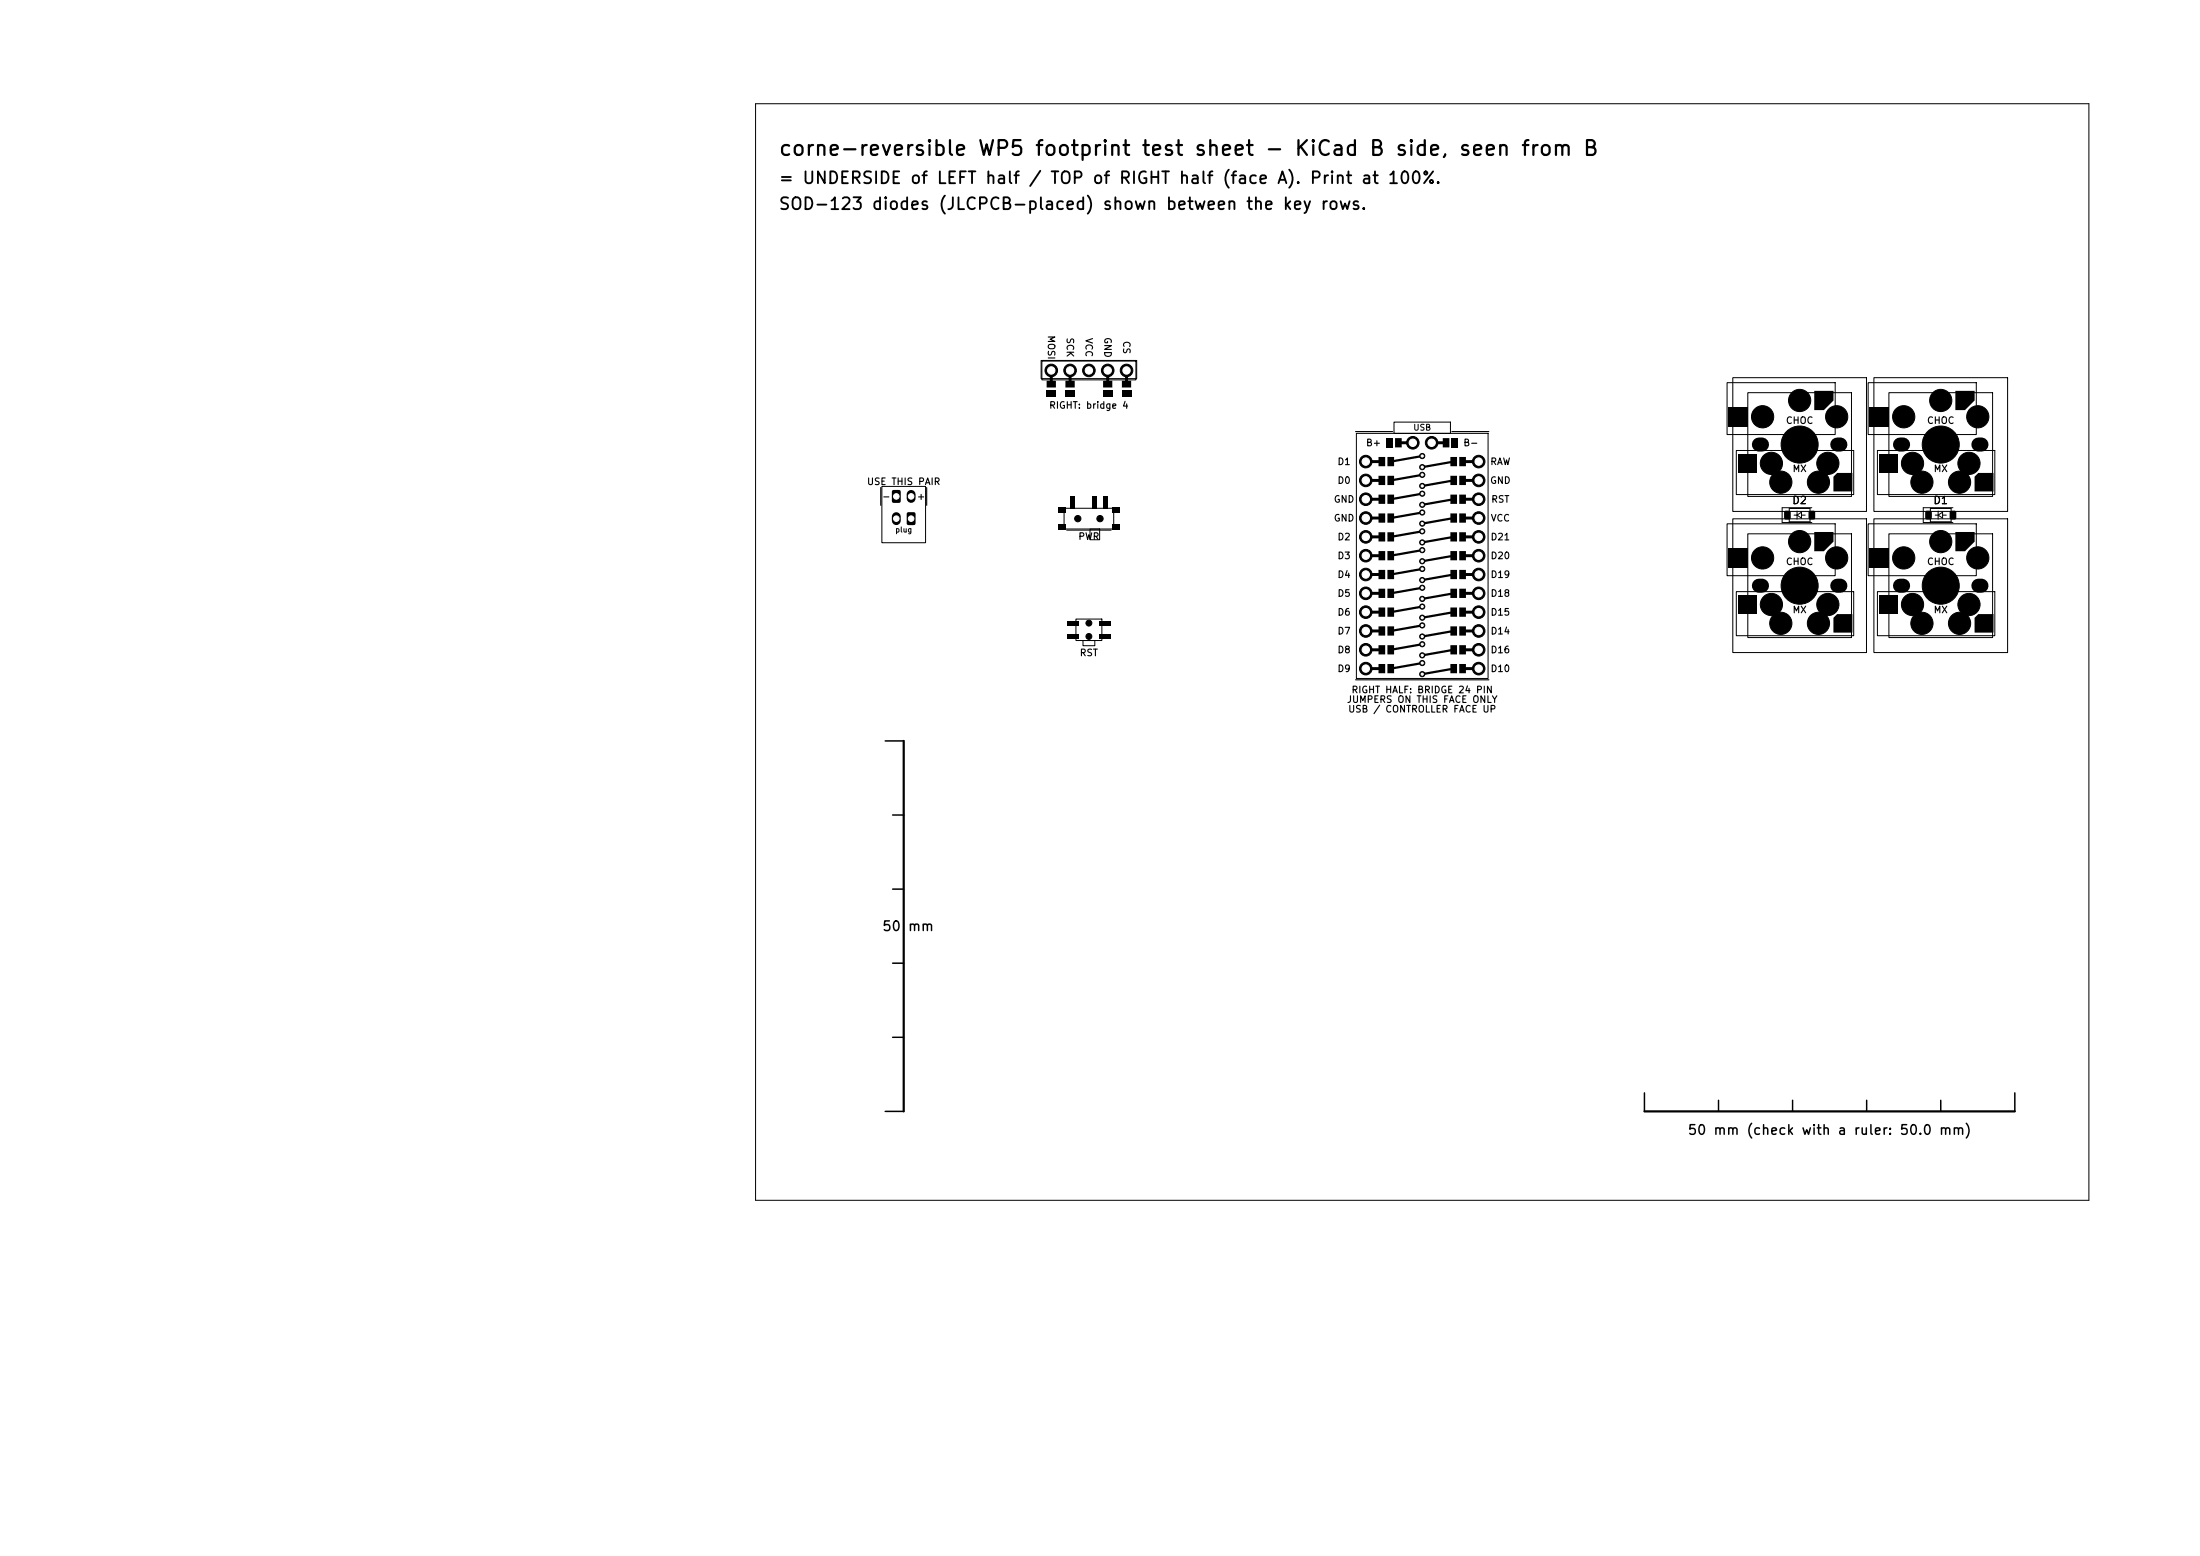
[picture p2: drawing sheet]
<svg xmlns="http://www.w3.org/2000/svg" width="297mm" height="210mm" viewBox="0 0 297 210" stroke-linecap="round" stroke-linejoin="round" font-family="sans-serif">
<g fill="#000">
<path d="M141.3 52.6h1.2v.9h-1.2zM141.8 49.9l.2-.1 .1 .2v1.4h.4v.9h-1.2v-.9h.4zM143.8 52.6h1.3v.9h-1.3zM144.3 49.9l.2-.1 .2 .2v1.4h.4v.9h-1.3v-.9h.5zM148.9 52.6h1.3v.9h-1.3zM149.4 49.9l.2-.1 .1 .2v1.4h.5v.9h-1.3v-.9h.4zM151.5 52.6h1.2v.9h-1.2zM151.9 49.9l.2-.1 .2 .2v1.4h.4v.9h-1.2v-.9h.4zM193.1 59.6h.2h1.5v-.5h.9v1.3h-.9v-.4h-1.6l-.1-.2zM233.4 55h2.6v2.6h-2.6zM244.9 52.8h2.6v1.3l-1.3 1.3h-1.3zM252.4 55h2.6v2.6h-2.6z"/>
<path d="M264 52.8h2.6v1.3l-1.3 1.3h-1.3zM120.5 66.2l.9-.1 .2 .2v1.3l-.1 .3h-.9l-.2-.2zM122.5 69.2l.9-.1 .2 .2v1.3l-.1 .3h-.9l-.2-.2zM142.8 68.6h1.1v.7h-1.1zM142.8 70.8h1.1v.7h-1.1zM144.5 67h.6v1.7h-.6zM147.5 67h.6v1.7h-.6zM149 67h.6v1.7h-.6zM150.2 68.6h1v.7h-1zM150.2 70.8h1v.7h-1zM184.2 62.2l.2-.1h1.7v-.4h.9v1.2h-.9v-.4h-1.8l-.1-.2zM184.2 64.7l.2-.1h1.7v-.4h.9v1.3h-.9v-.5h-1.8l-.1-.1z"/>
<path d="M184.2 67.3l.2-.1h1.7v-.4h.9v1.2h-.9v-.4h-1.8l-.1-.2zM184.2 69.8l.2-.1h1.7v-.4h.9v1.2h-.9v-.4h-1.8l-.1-.1zM184.2 72.3h.2h1.7v-.5h.9v1.3h-.9v-.4h-1.8l-.1-.2zM184.2 74.9l.2-.1h1.7v-.4h.9v1.2h-.9v-.4h-1.8l-.1-.2zM184.2 77.4l.2-.1h1.7v-.4h.9v1.3h-.9v-.5h-1.8l-.1-.1zM184.2 80l.2-.1h1.7v-.4h.9v1.2h-.9v-.4h-1.8l-.1-.2zM187.1 59.1h.9v1.3h-.9zM188.3 59.1h.9v.5h1.5a.2 .2 0 0 1 .2 .2 .2 .2 0 0 1-.2 .2h-1.5v.4h-.9zM187.3 61.7h.9v.4l3.8-.7a.15 .15 0 0 1 .1 .1 .15 .15 0 0 1-.1 .2l-3.8 .7v.5h-.9zM187.3 64.2h.9v.4l3.8-.7a.15 .15 0 0 1 .1 .2 .15 .15 0 0 1-.1 .1l-3.8 .7v.6h-.9zM187.3 66.8h.9v.3l3.8-.6a.15 .15 0 0 1 .1 .1 .15 .15 0 0 1-.1 .2l-3.8 .7v.5h-.9zM187.3 69.3h.9v.4l3.8-.7a.15 .15 0 0 1 .1 .1 .15 .15 0 0 1-.1 .2l-3.8 .7v.5h-.9z"/>
<path d="M187.3 71.8h.9v.4l3.8-.6a.15 .15 0 0 1 .1 .1 .15 .15 0 0 1-.1 .2l-3.8 .6v.6h-.9zM187.3 74.4h.9v.4l3.8-.7a.15 .15 0 0 1 .1 .1 .15 .15 0 0 1-.1 .2l-3.8 .7v.5h-.9zM187.3 76.9h.9v.4l3.8-.7a.15 .15 0 0 1 .1 .2 .15 .15 0 0 1-.1 .1l-3.8 .7v.6h-.9zM187.3 79.5h.9v.3l3.8-.6a.15 .15 0 0 1 .1 .1 .15 .15 0 0 1-.1 .2l-3.8 .7v.5h-.9zM191.9 62.9l3.9-.7v-.5h.9v1.2h-.9v-.4l-3.8 .7-.1-.1zM191.9 65.5l3.9-.7v-.6h.9v1.3h-.9v-.4l-3.8 .6-.1-.1zM191.9 68l3.9-.7v-.5h.9v1.2h-.9v-.4l-3.8 .7-.1-.1zM191.9 70.6l3.9-.8v-.5h.9v1.2h-.9v-.3l-3.8 .6-.1-.1zM191.9 73.1l3.9-.7v-.6h.9v1.3h-.9v-.4l-3.8 .7-.1-.1zM191.9 75.6l3.9-.7v-.5h.9v1.2h-.9v-.4l-3.8 .7-.1-.1zM191.9 78.2l3.9-.7v-.6h.9v1.3h-.9v-.4l-3.8 .6-.1-.1zM196 59.1h.9v1.3h-.9z"/>
<path d="M197 61.7h.9v.4h1.7a.2 .2 0 0 1 .2 .2 .2 .2 0 0 1-.2 .2h-1.7v.4h-.9zM197 64.2h.9v.4h1.7a.2 .2 0 0 1 .2 .2 .2 .2 0 0 1-.2 .2h-1.7v.5h-.9zM197 66.8h.9v.4h1.7a.2 .2 0 0 1 .2 .2 .2 .2 0 0 1-.2 .2h-1.7v.4h-.9zM197 69.3h.9v.4h1.7a.2 .2 0 0 1 .2 .2 .2 .2 0 0 1-.2 .2h-1.7v.4h-.9zM197 71.8h.9v.5h1.7a.2 .2 0 0 1 .2 .2 .2 .2 0 0 1-.2 .2h-1.7v.4h-.9zM197 74.4h.9v.4h1.7a.2 .2 0 0 1 .2 .2 .2 .2 0 0 1-.2 .2h-1.7v.4h-.9zM197 76.9h.9v.4h1.7a.2 .2 0 0 1 .2 .2 .2 .2 0 0 1-.2 .2h-1.7v.5h-.9zM233.4 74h2.6v2.6h-2.6zM234.6 61.3h2.5v2.5h-2.5zM240.9 69h.8v1.1h-.8zM244.2 69h.8v1.1h-.8zM244.9 71.8h2.6v1.3l-1.3 1.3h-1.3z"/>
<path d="M248 63.8h2.1v2.5h-2.6v-2zM252.4 74h2.6v2.6h-2.6zM253.6 61.3h2.6v2.5h-2.6zM260 69h.7v1.1h-.7zM263.3 69h.7v1.1h-.7zM264 71.8h2.6v1.3l-1.3 1.3h-1.3zM267.1 63.8h2v2.5h-2.5v-2zM144 83.8h1.6v.6h-1.6zM144 85.6h1.6v.6h-1.6zM148.4 83.8h1.6v.6h-1.6zM148.4 85.6h1.6v.6h-1.6zM184.2 82.5l.2-.1h1.7v-.4h.9v1.2h-.9v-.4h-1.8l-.1-.1z"/>
<path d="M184.2 85h.2h1.7v-.5h.9v1.3h-.9v-.4h-1.8l-.1-.2zM184.2 87.6l.2-.1h1.7v-.4h.9v1.2h-.9v-.4h-1.8l-.1-.2zM184.2 90.1l.2-.1h1.7v-.4h.9v1.3h-.9v-.5h-1.8l-.1-.1zM187.3 82h.9v.4l3.8-.7a.15 .15 0 0 1 .1 .1 .15 .15 0 0 1-.1 .2l-3.8 .7v.5h-.9zM187.3 84.5h.9v.4l3.8-.6a.15 .15 0 0 1 .1 .1 .15 .15 0 0 1-.1 .2l-3.8 .6v.6h-.9zM187.3 87.1h.9v.4l3.8-.7a.15 .15 0 0 1 .1 .1 .15 .15 0 0 1-.1 .2l-3.8 .7v.5h-.9zM187.3 89.6h.9v.4l3.8-.7a.15 .15 0 0 1 .1 .2 .15 .15 0 0 1-.1 .1l-3.8 .7v.6h-.9zM191.9 80.7l3.9-.7v-.5h.9v1.2h-.9v-.4l-3.8 .7-.1-.1zM191.9 83.3l3.9-.8v-.5h.9v1.2h-.9v-.3l-3.8 .6-.1-.1zM191.9 85.8l3.9-.7v-.6h.9v1.3h-.9v-.4l-3.8 .7-.1-.1zM191.9 88.3l3.9-.7v-.5h.9v1.2h-.9v-.4l-3.8 .7-.1-.1zM191.9 90.9l3.9-.7v-.6h.9v1.3h-.9v-.4l-3.8 .6-.1-.1z"/>
<path d="M197 79.5h.9v.4h1.7a.2 .2 0 0 1 .2 .2 .2 .2 0 0 1-.2 .2h-1.7v.4h-.9zM197 82h.9v.4h1.7a.2 .2 0 0 1 .2 .2 .2 .2 0 0 1-.2 .2h-1.7v.4h-.9zM197 84.5h.9v.5h1.7a.2 .2 0 0 1 .2 .2 .2 .2 0 0 1-.2 .2h-1.7v.4h-.9zM197 87.1h.9v.4h1.7a.2 .2 0 0 1 .2 .2 .2 .2 0 0 1-.2 .2h-1.7v.4h-.9zM197 89.6h.9v.4h1.7a.2 .2 0 0 1 .2 .2 .2 .2 0 0 1-.2 .2h-1.7v.5h-.9zM234.6 80.3h2.5v2.5h-2.5zM248 82.9h2.1v2.5h-2.6v-2zM253.6 80.3h2.6v2.5h-2.6zM267.1 82.9h2v2.5h-2.5v-2z"/>
</g>
<g fill="#000" stroke="#000" stroke-width=".14">
<circle cx="141.9" cy="50" r=".85"/>
<circle cx="144.5" cy="50" r=".85"/>
<circle cx="147" cy="50" r=".85"/>
<circle cx="149.5" cy="50" r=".85"/>
<circle cx="152.1" cy="50" r=".85"/>
<circle cx="190.7" cy="59.8" r=".85"/>
<circle cx="193.3" cy="59.8" r=".85"/>
<circle cx="238" cy="56.2" r="1.5"/>
<circle cx="243" cy="60" r="2.5"/>
<circle cx="243" cy="54" r="1.5"/>
<circle cx="248" cy="56.2" r="1.5"/>
<circle cx="257" cy="56.2" r="1.5"/>
<circle cx="262" cy="60" r="2.5"/>
<circle cx="262" cy="54" r="1.5"/>
<circle cx="267" cy="56.2" r="1.5"/>
<circle cx="145.5" cy="70" r=".43"/>
<circle cx="148.5" cy="70" r=".43"/>
<circle cx="184.4" cy="72.5" r=".85"/>
<circle cx="184.4" cy="75" r=".85"/>
<circle cx="184.4" cy="62.3" r=".85"/>
<circle cx="184.4" cy="69.9" r=".85"/>
<circle cx="184.4" cy="77.5" r=".85"/>
<circle cx="184.4" cy="64.8" r=".85"/>
<circle cx="184.4" cy="67.4" r=".85"/>
<circle cx="192" cy="76.8" r=".35"/>
<circle cx="192" cy="71.7" r=".35"/>
<circle cx="192" cy="79.3" r=".35"/>
<circle cx="192" cy="74.3" r=".35"/>
<circle cx="192" cy="66.6" r=".35"/>
<circle cx="192" cy="69.2" r=".35"/>
<circle cx="192" cy="61.6" r=".35"/>
<circle cx="192" cy="64.1" r=".35"/>
<circle cx="192" cy="65.6" r=".35"/>
<circle cx="192" cy="70.7" r=".35"/>
<circle cx="192" cy="78.3" r=".35"/>
<circle cx="192" cy="68.1" r=".35"/>
<circle cx="192" cy="75.7" r=".35"/>
<circle cx="192" cy="73.2" r=".35"/>
<circle cx="192" cy="63" r=".35"/>
<circle cx="199.6" cy="69.9" r=".85"/>
<circle cx="199.6" cy="72.5" r=".85"/>
<circle cx="199.6" cy="67.4" r=".85"/>
<circle cx="199.6" cy="75" r=".85"/>
<circle cx="199.6" cy="77.5" r=".85"/>
<circle cx="199.6" cy="62.3" r=".85"/>
<circle cx="199.6" cy="64.8" r=".85"/>
<circle cx="238" cy="75.3" r="1.5"/>
<circle cx="239.1" cy="62.5" r="1.5"/>
<circle cx="240.4" cy="65.1" r="1.5"/>
<circle cx="243" cy="79" r="2.5"/>
<circle cx="243" cy="73.1" r="1.5"/>
<circle cx="245.5" cy="65.1" r="1.5"/>
<circle cx="246.8" cy="62.5" r="1.5"/>
<circle cx="248" cy="75.3" r="1.5"/>
<circle cx="257" cy="75.3" r="1.5"/>
<circle cx="258.2" cy="62.5" r="1.5"/>
<circle cx="259.5" cy="65.1" r="1.5"/>
<circle cx="262" cy="79" r="2.5"/>
<circle cx="262" cy="73.1" r="1.5"/>
<circle cx="264.5" cy="65.1" r="1.5"/>
<circle cx="265.8" cy="62.5" r="1.5"/>
<circle cx="267" cy="75.3" r="1.5"/>
<circle cx="147" cy="84.1" r=".4"/>
<circle cx="147" cy="85.9" r=".4"/>
<circle cx="184.4" cy="87.7" r=".85"/>
<circle cx="184.4" cy="80.1" r=".85"/>
<circle cx="184.4" cy="90.2" r=".85"/>
<circle cx="184.4" cy="82.6" r=".85"/>
<circle cx="184.4" cy="85.2" r=".85"/>
<circle cx="192" cy="89.5" r=".35"/>
<circle cx="192" cy="84.4" r=".35"/>
<circle cx="192" cy="87" r=".35"/>
<circle cx="192" cy="81.9" r=".35"/>
<circle cx="192" cy="80.8" r=".35"/>
<circle cx="192" cy="85.9" r=".35"/>
<circle cx="192" cy="91" r=".35"/>
<circle cx="192" cy="88.4" r=".35"/>
<circle cx="192" cy="83.4" r=".35"/>
<circle cx="199.6" cy="87.7" r=".85"/>
<circle cx="199.6" cy="80.1" r=".85"/>
<circle cx="199.6" cy="90.2" r=".85"/>
<circle cx="199.6" cy="85.2" r=".85"/>
<circle cx="199.6" cy="82.6" r=".85"/>
<circle cx="239.1" cy="81.6" r="1.5"/>
<circle cx="240.4" cy="84.1" r="1.5"/>
<circle cx="245.5" cy="84.1" r="1.5"/>
<circle cx="246.8" cy="81.6" r="1.5"/>
<circle cx="258.2" cy="81.6" r="1.5"/>
<circle cx="259.5" cy="84.1" r="1.5"/>
<circle cx="264.5" cy="84.1" r="1.5"/>
<circle cx="265.8" cy="81.6" r="1.5"/>
</g>
<path d="M121 69.7v.6M123 66.7v.6" fill="none" stroke="#000" stroke-width="1.2"/>
<path d="M122 100v50M222 150h50" fill="none" stroke="#000" stroke-width=".3"/>
<path d="M119.5 100h2.5M120.5 110h1.5M120.5 130h1.5M120.5 120h1.5M119.5 150h2.5M120.5 140h1.5M222 147.5v2.5M232 148.5v1.5M242 148.5v1.5M252 148.5v1.5M262 148.5v1.5M272 147.5v2.5" fill="none" stroke="#000" stroke-width=".2"/>
<g fill="none" stroke="#000" stroke-width=".14">
<path d="M102 14h180v148h-180zM140.6 48.6h12.9v2.5h-12.9zM140.7 48.7h12.7v2.6h-12.7zM183.1 58.5h17.8v33.1h-17.8zM188.2 57h7.6v1.5h-7.6zM233.2 51.6h14.6v7.1h-14.6zM233.9 51h18.1v18h-18.1zM236 53h14v14h-14zM252.2 51.6h14.6v7.1h-14.6zM253 51h18v18h-18zM255 53h14v14h-14zM119.1 65.7h5.9v7.6h-5.9z"/>
<path d="M143.7 68.6h6.7v2.8h-6.7zM144 71.6h6M147.2 71.4h1.3v1.5h-1.3zM233.2 70.7h14.6v7h-14.6zM233.9 70h18.1v18.1h-18.1zM234.4 60.8h15.9v5.9h-15.9zM234.4 79.8h15.9v6h-15.9zM236 72h14v14.1h-14zM241.6 68.6h2.8v1.8h-2.8zM242.2 69.5h.4M242.6 69v1.1M242.6 69.5l.6-.4v.8z"/>
<path d="M243.2 69.5h.5M244.6 68.5h-4v2h4M252.2 70.7h14.6v7h-14.6zM253 70h18v18.1h-18zM253.5 60.8h15.8v5.9h-15.8zM253.5 79.8h15.8v6h-15.8zM255 72h14v14.1h-14zM260.6 68.6h2.8v1.8h-2.8zM261.3 69.5h.4M261.7 69v1.1M261.7 69.5l.6-.4v.8zM262.3 69.5h.5"/>
<path d="M263.7 68.5h-4.1v2h4.1M145.3 83.6h3.5v2.8h-3.5zM146.2 86.4h1.6v.7h-1.6z"/>
</g>
<path d="M183 58.3h5M196 58.3h5M118.9 65.8v2.4M125.1 65.8v2.4M183 91.8h18" fill="none" stroke="#000" stroke-width=".15"/>
<path d="M237.5 60h.4M237.5 79.1h.4M248 60h.5M248 79.1h.5M256.5 60h.4M256.5 79.1h.4M267.1 60h.4M267.1 79.1h.4" fill="none" stroke="#000" stroke-width="1.9"/>
<g fill="#fff" stroke="#fff" stroke-width=".14">
<circle cx="199.6" cy="62.3" r=".5"/>
<circle cx="184.4" cy="62.3" r=".5"/>
<circle cx="192" cy="61.5" r=".15"/>
<circle cx="192" cy="63.1" r=".15"/>
<circle cx="199.6" cy="64.8" r=".5"/>
<circle cx="184.4" cy="64.8" r=".5"/>
<circle cx="192" cy="64.1" r=".15"/>
<circle cx="192" cy="65.6" r=".15"/>
<circle cx="199.6" cy="67.4" r=".5"/>
<circle cx="184.4" cy="67.4" r=".5"/>
<circle cx="192" cy="66.6" r=".15"/>
<circle cx="192" cy="68.1" r=".15"/>
<circle cx="199.6" cy="69.9" r=".5"/>
<circle cx="184.4" cy="69.9" r=".5"/>
<circle cx="192" cy="69.2" r=".15"/>
<circle cx="192" cy="70.7" r=".15"/>
<circle cx="199.6" cy="72.5" r=".5"/>
<circle cx="184.4" cy="72.5" r=".5"/>
<circle cx="192" cy="71.7" r=".15"/>
<circle cx="192" cy="73.2" r=".15"/>
<circle cx="199.6" cy="75" r=".5"/>
<circle cx="184.4" cy="75" r=".5"/>
<circle cx="192" cy="74.2" r=".15"/>
<circle cx="192" cy="75.8" r=".15"/>
<circle cx="199.6" cy="77.5" r=".5"/>
<circle cx="184.4" cy="77.5" r=".5"/>
<circle cx="192" cy="76.8" r=".15"/>
<circle cx="192" cy="78.3" r=".15"/>
<circle cx="199.6" cy="80.1" r=".5"/>
<circle cx="184.4" cy="80.1" r=".5"/>
<circle cx="192" cy="79.3" r=".15"/>
<circle cx="192" cy="80.8" r=".15"/>
<circle cx="199.6" cy="82.6" r=".5"/>
<circle cx="184.4" cy="82.6" r=".5"/>
<circle cx="192" cy="81.9" r=".15"/>
<circle cx="192" cy="83.4" r=".15"/>
<circle cx="199.6" cy="85.2" r=".5"/>
<circle cx="184.4" cy="85.2" r=".5"/>
<circle cx="192" cy="84.4" r=".15"/>
<circle cx="192" cy="85.9" r=".15"/>
<circle cx="199.6" cy="87.7" r=".5"/>
<circle cx="184.4" cy="87.7" r=".5"/>
<circle cx="192" cy="86.9" r=".15"/>
<circle cx="192" cy="88.5" r=".15"/>
<circle cx="199.6" cy="90.2" r=".5"/>
<circle cx="184.4" cy="90.2" r=".5"/>
<circle cx="192" cy="89.5" r=".15"/>
<circle cx="192" cy="91" r=".15"/>
<circle cx="193.3" cy="59.8" r=".5"/>
<circle cx="190.7" cy="59.8" r=".5"/>
<circle cx="152.1" cy="50" r=".5"/>
<circle cx="149.5" cy="50" r=".5"/>
<circle cx="147" cy="50" r=".5"/>
<circle cx="144.5" cy="50" r=".5"/>
<circle cx="141.9" cy="50" r=".5"/>
<circle cx="123" cy="70" r=".38"/>
<circle cx="121" cy="70" r=".38"/>
<circle cx="121" cy="67" r=".38"/>
<circle cx="123" cy="67" r=".38"/>
</g>
<text font-size="2" x="105" y="21.5">corne-reversible WP5 footprint test sheet - KiCad B side, seen from B</text>
<g font-size="1.6">
<text x="105" y="25.2">= UNDERSIDE of LEFT half / TOP of RIGHT half (face A). Print at 100%.</text>
<text x="105" y="28.7">SOD-123 diodes (JLCPCB-placed) shown between the key rows.</text>
</g>
<g font-size="1.3">
<text x="119" y="126">50</text>
<text x="122.5" y="126">mm</text>
<text x="227.7" y="153.5">50 mm (check with a ruler: 50.0 mm)</text>
</g>
<g font-size="1">
<text x="241.9" y="68.3">D2</text>
<text x="260.9" y="68.3">D1</text>
</g>
<g font-size=".9">
<text x="141.2" y="45.2" transform="rotate(90 141.2 45.2)">MOSI</text>
<text x="143.8" y="45.5" transform="rotate(90 143.8 45.5)">SCK</text>
<text x="146.3" y="45.5" transform="rotate(90 146.3 45.5)">VCC</text>
<text x="148.9" y="45.4" transform="rotate(90 148.9 45.4)">GND</text>
<text x="151.4" y="45.9" transform="rotate(90 151.4 45.9)">CS</text>
<text x="141.6" y="55.4">RIGHT: bridge 4</text>
<text x="241" y="57.4">CHOC</text>
<text x="260.1" y="57.4">CHOC</text>
<text x="117" y="65.7">USE THIS PAIR</text>
<text x="180.5" y="63">D1</text>
<text x="180.5" y="65.5">D0</text>
<text x="184.3" y="60.4">B+</text>
<text x="197.5" y="60.4">B-</text>
<text x="201.1" y="65.5">GND</text>
<text x="201.1" y="63">RAW</text>
<text x="241.9" y="63.9">MX</text>
<text x="261" y="63.9">MX</text>
<text x="119" y="67.7">-</text>
<text x="123.7" y="67.7">+</text>
<text x="180" y="68.1">GND</text>
<text x="180" y="70.6">GND</text>
<text x="201.2" y="70.6">VCC</text>
<text x="201.2" y="68.1">RST</text>
<text x="145.5" y="73.1">PWR</text>
<text x="180.5" y="73.1">D2</text>
<text x="180.5" y="75.7">D3</text>
<text x="201.2" y="73.1">D21</text>
<text x="201.2" y="75.7">D20</text>
<text x="241" y="76.5">CHOC</text>
<text x="260.1" y="76.5">CHOC</text>
<text x="180.5" y="78.2">D4</text>
<text x="180.5" y="80.8">D5</text>
<text x="180.5" y="83.3">D6</text>
<text x="201.2" y="78.2">D19</text>
<text x="201.2" y="80.8">D18</text>
<text x="201.2" y="83.3">D15</text>
<text x="241.9" y="83">MX</text>
<text x="261" y="83">MX</text>
<text x="145.7" y="88.8">RST</text>
<text x="180.5" y="85.8">D7</text>
<text x="180.5" y="88.4">D8</text>
<text x="201.2" y="85.8">D14</text>
<text x="201.2" y="88.4">D16</text>
<text x="180.5" y="90.9">D9</text>
<text x="181.8" y="95.1">JUMPERS ON THIS FACE ONLY</text>
<text x="182.4" y="93.8">RIGHT HALF: BRIDGE 24 PIN</text>
<text x="201.2" y="90.9">D10</text>
<text x="181.9" y="96.4">USB / CONTROLLER FACE UP</text>
</g>
<text font-size=".8" x="190.7" y="58.3">USB</text>
<text font-size=".7" x="120.8" y="72">plug</text>
</svg>
